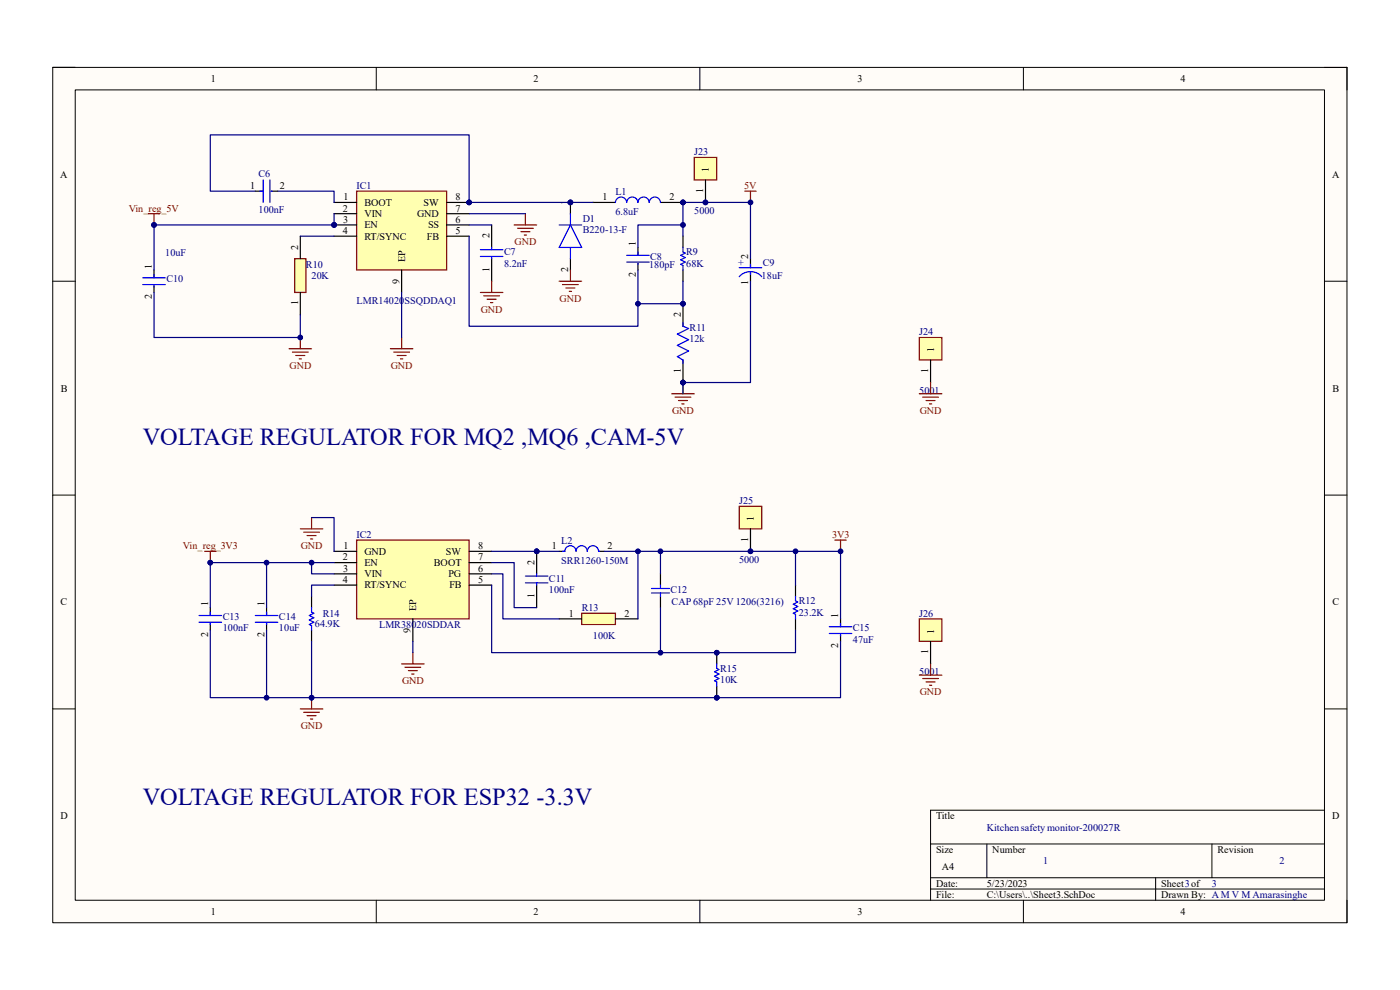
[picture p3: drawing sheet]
<svg xmlns="http://www.w3.org/2000/svg" width="297mm" height="210mm" viewBox="0 0 297 210" stroke-linecap="round" stroke-linejoin="round" font-family="sans-serif">
<path d="M11.2 14.3h274.6v181.4h-274.6z" fill-rule="evenodd" fill="#fffcf8"/>
<path d="M11.2 14.3h274.6v181.4h-274.6z" fill="none" stroke="#000" stroke-width=".21"/>
<path d="M16 19.1h265v171.9h-265z" fill-rule="evenodd" fill="#fffcf8"/>
<g fill="none" stroke="#000" stroke-width=".21">
<path d="M11.2 14.3h4.8M16 19.1h265v171.9h-265zM79.8 14.3v4.8M148.5 14.3v4.8M217.1 14.3v4.8M281 14.3h4.8v4.8M11.2 59.7h4.8M281 59.7h4.8M11.2 105h4.8M281 105h4.8M11.2 150.4h4.8M281 150.4h4.8"/>
<path d="M197.4 179h83.6M209.4 179v7.2M257.1 179v7.2M281 171.9h-83.6v19.1M79.8 191v4.7M148.5 191v4.7M197.4 186.2h83.6M197.4 188.6h83.6M217.1 191v4.7M245.2 186.2v4.8M285.8 191v4.7"/>
</g>
<circle cx="70.9" cy="47.7" r=".48" fill="#000080"/>
<circle cx="70.9" cy="47.7" r=".48" fill="none" stroke="#000080" stroke-width=".21"/>
<circle cx="99.5" cy="42.9" r=".48" fill="#000080"/>
<circle cx="99.5" cy="42.9" r=".48" fill="none" stroke="#000080" stroke-width=".21"/>
<path d="M75.6 40.6h19.2v16.7h-19.2z" fill-rule="evenodd" fill="#ffffb0"/>
<path d="M75.6 40.6h19.2v16.7h-19.2z" fill="none" stroke="#800000" stroke-width=".25"/>
<path d="M70.9 42.9h4.7M70.9 45.3h4.7M70.9 47.7h4.7" fill="none" stroke="#000" stroke-width=".25"/>
<circle cx="70.9" cy="47.7" r=".48" fill="#000080"/>
<circle cx="70.9" cy="47.7" r=".48" fill="none" stroke="#000080" stroke-width=".21"/>
<path d="M70.9 50.1h4.7M85.2 57.3v4.7M94.8 42.9h4.7" fill="none" stroke="#000" stroke-width=".25"/>
<circle cx="99.5" cy="42.9" r=".48" fill="#000080"/>
<circle cx="99.5" cy="42.9" r=".48" fill="none" stroke="#000080" stroke-width=".21"/>
<path d="M32.7 57.3v1.6M54.2 40.6h1.6M57.5 40.6h1.4M94.8 45.3h4.7M94.8 47.7h4.7M94.8 50.1h4.7M135.3 52.5v1.7M135.3 55.8v1.5M159.2 54.9v1.9M159.2 57.7v2M32.7 60.6v1.4" fill="none" stroke="#000" stroke-width=".25"/>
<g fill="none" stroke="#00f" stroke-width=".25">
<path d="M55.8 38.2v4.7M57.3 38.2v4.7M30.3 58.9h4.8M32.7 58.2v.7M55.1 40.6h.7M57.5 40.6h.2M133 54.2h4.7M133 55.6h4.7M135.3 53.5v.7M135.3 55.8v.3M156.8 58.7a3.2 3.2 0 0 1 4.8 0M156.8 56.8h4.8"/>
<path d="M159.2 56.1v.7M159.2 57.7v.5M30.3 60.4h4.8M32.7 60.6v.2"/>
</g>
<circle cx="121" cy="42.9" r=".48" fill="#000080"/>
<circle cx="121" cy="42.9" r=".48" fill="none" stroke="#000080" stroke-width=".21"/>
<path d="M121 42.9v2.4" fill="none" stroke="#000" stroke-width=".25"/>
<circle cx="121" cy="42.9" r=".48" fill="#000080"/>
<circle cx="121" cy="42.9" r=".48" fill="none" stroke="#000080" stroke-width=".21"/>
<path d="M121 54.9v2.4" fill="none" stroke="#000" stroke-width=".25"/>
<path d="M118.6 47.7h4.8M121 47.7l2.4 4.8h-4.8zM121 45.3v2.4M121 52.5v2.4" fill="none" stroke="#00f" stroke-width=".25"/>
<circle cx="144.9" cy="42.9" r=".48" fill="#000080"/>
<circle cx="144.9" cy="42.9" r=".48" fill="none" stroke="#000080" stroke-width=".21"/>
<path d="M125.8 42.9h4.8M140.1 42.9h4.8" fill="none" stroke="#000" stroke-width=".25"/>
<circle cx="144.9" cy="42.9" r=".48" fill="#000080"/>
<circle cx="144.9" cy="42.9" r=".48" fill="none" stroke="#000080" stroke-width=".21"/>
<path d="M130.6 42.9a1.19 1.19 0 0 1 1.2-1.1 1.19 1.19 0 0 1 1.2 1.1 1.19 1.19 0 0 1 1.1-1.1 1.19 1.19 0 0 1 1.2 1.1 1.19 1.19 0 0 1 1.2-1.1 1.19 1.19 0 0 1 1.2 1.1 1.2 1.2 0 0 1 1.2-1.1 1.2 1.2 0 0 1 1.2 1.1" fill="none" stroke="#00f" stroke-width=".25"/>
<circle cx="144.9" cy="81.1" r=".48" fill="#000080"/>
<circle cx="144.9" cy="81.1" r=".48" fill="none" stroke="#000080" stroke-width=".21"/>
<circle cx="144.9" cy="64.4" r=".48" fill="#000080"/>
<circle cx="144.9" cy="64.4" r=".48" fill="none" stroke="#000080" stroke-width=".21"/>
<path d="M144.9 76.4v4.7" fill="none" stroke="#000" stroke-width=".25"/>
<circle cx="144.9" cy="81.1" r=".48" fill="#000080"/>
<circle cx="144.9" cy="81.1" r=".48" fill="none" stroke="#000080" stroke-width=".21"/>
<path d="M144.9 64.4v4.8" fill="none" stroke="#000" stroke-width=".25"/>
<circle cx="144.9" cy="64.4" r=".48" fill="#000080"/>
<circle cx="144.9" cy="64.4" r=".48" fill="none" stroke="#000080" stroke-width=".21"/>
<path d="M144.9 52.5v1l.5 .2-1 .5 1 .4-1 .5 1 .5-1 .5 .5 .2v1M144.9 68.5v.7l1.2 .5-2.4 1.2 2.4 1.2-2.4 1.2 2.4 1.2-2.4 1.2 1.2 .7v.7" fill="none" stroke="#00f" stroke-width=".25"/>
<path d="M144.9 50.1v2.4M144.9 57.3v2.4" fill="none" stroke="#000" stroke-width=".25"/>
<path d="M62.5 54.9h2.4v7.1h-2.4z" fill-rule="evenodd" fill="#ffffb0"/>
<g fill="none" stroke="#800000" stroke-width=".25">
<path d="M62.5 54.9h2.4v7.1h-2.4zM104.3 59.7v2.3M118.6 59.7h4.8M121 57.3v2.4M61.3 74h4.8M62 74.7h3.4M62.8 75.4h1.9M63.5 76.1h.4M63.7 71.6v2.4M101.9 62h4.8M102.6 62.8h3.4M103.3 63.5h2"/>
<path d="M104.1 64.2h.4M119.3 60.4h3.4M120.1 61.1h1.9M120.8 61.8h.5"/>
</g>
<path d="M63.7 50.1v4.8M104.3 47.7v4.8M104.3 54.9v4.8M63.7 62v4.8" fill="none" stroke="#000" stroke-width=".25"/>
<path d="M101.9 54.4h4.8M101.9 53h4.8M104.3 52.5v.5M104.3 54.4v.5" fill="none" stroke="#00f" stroke-width=".25"/>
<circle cx="63.7" cy="71.6" r=".48" fill="#000080"/>
<circle cx="63.7" cy="71.6" r=".48" fill="none" stroke="#000080" stroke-width=".21"/>
<path d="M142.5 83.5h4.8M143.2 84.2h3.4M143.9 85h1.9M144.7 85.7h.4M144.9 81.1v2.4" fill="none" stroke="#800000" stroke-width=".25"/>
<circle cx="144.9" cy="81.1" r=".48" fill="#000080"/>
<circle cx="144.9" cy="81.1" r=".48" fill="none" stroke="#000080" stroke-width=".21"/>
<path d="M31.5 45.3h2.4M32.7 45.3v2.4M82.8 74h4.8M83.5 74.7h3.4M84.2 75.4h2M85 76.1h.4M85.2 71.6v2.4" fill="none" stroke="#800000" stroke-width=".25"/>
<circle cx="32.7" cy="47.7" r=".48" fill="#000080"/>
<circle cx="32.7" cy="47.7" r=".48" fill="none" stroke="#000080" stroke-width=".21"/>
<path d="M158 40.6h2.4M159.2 40.6v2.3" fill="none" stroke="#800000" stroke-width=".25"/>
<circle cx="159.2" cy="42.9" r=".48" fill="#000080"/>
<circle cx="159.2" cy="42.9" r=".48" fill="none" stroke="#000080" stroke-width=".21"/>
<circle cx="149.7" cy="42.9" r=".48" fill="#000080"/>
<circle cx="149.7" cy="42.9" r=".48" fill="none" stroke="#000080" stroke-width=".21"/>
<path d="M147.3 33.4h4.8v4.8h-4.8z" fill-rule="evenodd" fill="#ffffb0"/>
<path d="M147.3 33.4h4.8v4.8h-4.8z" fill="none" stroke="#800000" stroke-width=".25"/>
<path d="M149.7 38.2v4.7" fill="none" stroke="#000" stroke-width=".25"/>
<circle cx="149.7" cy="42.9" r=".48" fill="#000080"/>
<circle cx="149.7" cy="42.9" r=".48" fill="none" stroke="#000080" stroke-width=".21"/>
<path d="M195 71.6h4.8v4.8h-4.8z" fill-rule="evenodd" fill="#ffffb0"/>
<path d="M109.1 47.7h4.8M109.8 48.4h3.3M110.5 49.1h1.9M111.2 49.9h.5M111.5 45.3v2.4M195 71.6h4.8v4.8h-4.8zM195 83.5h4.8M195.7 84.3h3.4M196.5 85h1.9M197.2 85.7h.5M197.4 81.2v2.3" fill="none" stroke="#800000" stroke-width=".25"/>
<path d="M197.4 76.4v4.8" fill="none" stroke="#000" stroke-width=".25"/>
<path d="M75.6 114.6h23.9v16.7h-23.9z" fill-rule="evenodd" fill="#ffffb0"/>
<path d="M75.6 114.6h23.9v16.7h-23.9z" fill="none" stroke="#800000" stroke-width=".25"/>
<path d="M70.9 117h4.7M70.9 119.3h4.7M99.5 117h4.8M99.5 119.3h4.8M70.9 121.7h4.7M70.9 124.1h4.7M87.6 131.3v4.8M99.5 121.7h4.8M99.5 124.1h4.8" fill="none" stroke="#000" stroke-width=".25"/>
<path d="M123.4 130.1h7.2v2.4h-7.2z" fill-rule="evenodd" fill="#ffffb0"/>
<path d="M123.4 130.1h7.2v2.4h-7.2z" fill="none" stroke="#800000" stroke-width=".25"/>
<path d="M66.1 126.5v2.4M66.1 133.7v2.4M118.6 131.3h4.8M130.6 131.3h4.7M168.8 124.1v2.4M168.8 131.3v2.4" fill="none" stroke="#000" stroke-width=".25"/>
<path d="M66.1 128.9v1l.5 .2-1 .5 1 .4-1 .5 1 .5-1 .5 .5 .2v1M168.8 126.5v1l.4 .2-.9 .5 .9 .5-.9 .4 .9 .5-.9 .5 .5 .2v1" fill="none" stroke="#00f" stroke-width=".25"/>
<circle cx="152.1" cy="138.5" r=".48" fill="#000080"/>
<circle cx="152.1" cy="138.5" r=".48" fill="none" stroke="#000080" stroke-width=".21"/>
<circle cx="152.1" cy="148" r=".48" fill="#000080"/>
<circle cx="152.1" cy="148" r=".48" fill="none" stroke="#000080" stroke-width=".21"/>
<path d="M152.1 138.5v2.3" fill="none" stroke="#000" stroke-width=".25"/>
<circle cx="152.1" cy="138.5" r=".48" fill="#000080"/>
<circle cx="152.1" cy="138.5" r=".48" fill="none" stroke="#000080" stroke-width=".21"/>
<path d="M152.1 145.6v2.4" fill="none" stroke="#000" stroke-width=".25"/>
<circle cx="152.1" cy="148" r=".48" fill="#000080"/>
<circle cx="152.1" cy="148" r=".48" fill="none" stroke="#000080" stroke-width=".21"/>
<path d="M119.3 117h.5a1.19 1.19 0 0 1 1.2-1.2 1.19 1.19 0 0 1 1.2 1.2 1.19 1.19 0 0 1 1.2-1.2 1.19 1.19 0 0 1 1.2 1.2 1.19 1.19 0 0 1 1.2-1.2 1.19 1.19 0 0 1 1.2 1.2h.2M42.2 130.6h4.8M42.2 132h4.8M44.6 129.9v.7M44.6 132.2v.3M175.9 133h4.8M175.9 134.4h4.8M178.3 132.2v.8M178.3 134.6v.3M152.1 140.8v1l.4 .2-.9 .5 .9 .5-.9 .5 .9 .4-.9 .5 .5 .3v.9" fill="none" stroke="#00f" stroke-width=".25"/>
<path d="M118.6 117h1.2M127 117h1.2M44.6 128.9v1.7M44.6 132.2v1.5M178.3 131.3v1.7M178.3 134.6v1.5" fill="none" stroke="#000" stroke-width=".25"/>
<circle cx="113.9" cy="117" r=".48" fill="#000080"/>
<circle cx="113.9" cy="117" r=".48" fill="none" stroke="#000080" stroke-width=".21"/>
<path d="M113.9 117v4.7M113.9 124.1v4.8" fill="none" stroke="#000" stroke-width=".25"/>
<circle cx="113.9" cy="117" r=".48" fill="#000080"/>
<circle cx="113.9" cy="117" r=".48" fill="none" stroke="#000080" stroke-width=".21"/>
<path d="M111.5 123.6h4.7M111.5 122.2h4.7M113.9 121.7v.5M113.9 123.6v.5" fill="none" stroke="#00f" stroke-width=".25"/>
<path d="M43.4 117h2.4M44.6 117v2.3" fill="none" stroke="#800000" stroke-width=".25"/>
<circle cx="44.6" cy="119.3" r=".48" fill="#000080"/>
<circle cx="44.6" cy="119.3" r=".48" fill="none" stroke="#000080" stroke-width=".21"/>
<g fill="none" stroke="#800000" stroke-width=".25">
<path d="M63.7 112.2h4.8M64.4 112.9h3.4M65.1 113.6h2M65.9 114.3h.4M66.1 109.8v2.4M87.6 138.5v2.3M63.7 150.4h4.8M64.4 151.1h3.4M65.1 151.8h2M65.9 152.5h.4M66.1 148v2.4M85.2 140.8h4.8"/>
<path d="M85.9 141.6h3.4M86.6 142.3h1.9M87.3 143h.5"/>
</g>
<path d="M56.6 128.9v1.7M56.6 132.2v1.5" fill="none" stroke="#000" stroke-width=".25"/>
<path d="M54.2 130.6h4.7M54.2 132h4.7M56.6 129.9v.7M56.6 132.2v.3" fill="none" stroke="#00f" stroke-width=".25"/>
<circle cx="66.1" cy="148" r=".48" fill="#000080"/>
<circle cx="66.1" cy="148" r=".48" fill="none" stroke="#000080" stroke-width=".21"/>
<path d="M177.1 114.6h2.4M178.3 114.6v2.4" fill="none" stroke="#800000" stroke-width=".25"/>
<circle cx="178.3" cy="117" r=".48" fill="#000080"/>
<circle cx="178.3" cy="117" r=".48" fill="none" stroke="#000080" stroke-width=".21"/>
<circle cx="159.2" cy="117" r=".48" fill="#000080"/>
<circle cx="159.2" cy="117" r=".48" fill="none" stroke="#000080" stroke-width=".21"/>
<path d="M156.8 107.4h4.8v4.8h-4.8z" fill-rule="evenodd" fill="#ffffb0"/>
<path d="M156.8 107.4h4.8v4.8h-4.8z" fill="none" stroke="#800000" stroke-width=".25"/>
<path d="M159.2 112.2v4.8" fill="none" stroke="#000" stroke-width=".25"/>
<circle cx="159.2" cy="117" r=".48" fill="#000080"/>
<circle cx="159.2" cy="117" r=".48" fill="none" stroke="#000080" stroke-width=".21"/>
<path d="M195 131.3h4.8v4.8h-4.8z" fill-rule="evenodd" fill="#ffffb0"/>
<path d="M195 131.3h4.8v4.8h-4.8zM195 143.2h4.8M195.7 143.9h3.4M196.5 144.7h1.9M197.2 145.4h.5M197.4 140.8v2.4" fill="none" stroke="#800000" stroke-width=".25"/>
<path d="M140.1 121.7v2.4M140.1 126.5v2.4M197.4 136.1v4.7" fill="none" stroke="#000" stroke-width=".25"/>
<path d="M138.2 124.8h3.8M138.2 125.8h3.8M140.1 124.1v.7M140.1 125.8v.7" fill="none" stroke="#00f" stroke-width=".25"/>
<path d="M32.7 47.7h38.2" fill="none" stroke="#000080" stroke-width=".25"/>
<circle cx="70.9" cy="47.7" r=".48" fill="#000080"/>
<circle cx="70.9" cy="47.7" r=".48" fill="none" stroke="#000080" stroke-width=".21"/>
<circle cx="32.7" cy="47.7" r=".48" fill="#000080"/>
<circle cx="32.7" cy="47.7" r=".48" fill="none" stroke="#000080" stroke-width=".21"/>
<path d="M63.7 50.1h7.2M32.7 62v9.6h31v-4.8" fill="none" stroke="#000080" stroke-width=".25"/>
<circle cx="63.7" cy="71.6" r=".48" fill="#000080"/>
<circle cx="63.7" cy="71.6" r=".48" fill="none" stroke="#000080" stroke-width=".21"/>
<path d="M54.2 40.6h-9.6v-12h54.9v14.3M58.9 40.6h12v2.3" fill="none" stroke="#000080" stroke-width=".25"/>
<circle cx="99.5" cy="42.9" r=".48" fill="#000080"/>
<circle cx="99.5" cy="42.9" r=".48" fill="none" stroke="#000080" stroke-width=".21"/>
<path d="M99.5 42.9h21.5" fill="none" stroke="#000080" stroke-width=".25"/>
<circle cx="99.5" cy="42.9" r=".48" fill="#000080"/>
<circle cx="99.5" cy="42.9" r=".48" fill="none" stroke="#000080" stroke-width=".21"/>
<circle cx="121" cy="42.9" r=".48" fill="#000080"/>
<circle cx="121" cy="42.9" r=".48" fill="none" stroke="#000080" stroke-width=".21"/>
<path d="M99.5 47.7h4.8M121 42.9h4.8" fill="none" stroke="#000080" stroke-width=".25"/>
<circle cx="121" cy="42.9" r=".48" fill="#000080"/>
<circle cx="121" cy="42.9" r=".48" fill="none" stroke="#000080" stroke-width=".21"/>
<path d="M144.9 42.9v7.2" fill="none" stroke="#000080" stroke-width=".25"/>
<circle cx="144.9" cy="42.9" r=".48" fill="#000080"/>
<circle cx="144.9" cy="42.9" r=".48" fill="none" stroke="#000080" stroke-width=".21"/>
<circle cx="144.9" cy="47.7" r=".48" fill="#000080"/>
<circle cx="144.9" cy="47.7" r=".48" fill="none" stroke="#000080" stroke-width=".21"/>
<path d="M144.9 81.1v2.4" fill="none" stroke="#000080" stroke-width=".25"/>
<circle cx="144.9" cy="81.1" r=".48" fill="#000080"/>
<circle cx="144.9" cy="81.1" r=".48" fill="none" stroke="#000080" stroke-width=".21"/>
<path d="M144.9 47.7h-9.6v4.8" fill="none" stroke="#000080" stroke-width=".25"/>
<circle cx="144.9" cy="47.7" r=".48" fill="#000080"/>
<circle cx="144.9" cy="47.7" r=".48" fill="none" stroke="#000080" stroke-width=".21"/>
<path d="M144.9 42.9h14.3v12" fill="none" stroke="#000080" stroke-width=".25"/>
<circle cx="144.9" cy="42.9" r=".48" fill="#000080"/>
<circle cx="144.9" cy="42.9" r=".48" fill="none" stroke="#000080" stroke-width=".21"/>
<circle cx="149.7" cy="42.9" r=".48" fill="#000080"/>
<circle cx="149.7" cy="42.9" r=".48" fill="none" stroke="#000080" stroke-width=".21"/>
<circle cx="159.2" cy="42.9" r=".48" fill="#000080"/>
<circle cx="159.2" cy="42.9" r=".48" fill="none" stroke="#000080" stroke-width=".21"/>
<path d="M159.2 59.7v21.4h-14.3" fill="none" stroke="#000080" stroke-width=".25"/>
<circle cx="144.9" cy="81.1" r=".48" fill="#000080"/>
<circle cx="144.9" cy="81.1" r=".48" fill="none" stroke="#000080" stroke-width=".21"/>
<path d="M99.5 45.3h12M44.6 133.7v14.3h21.5v-11.9M70.9 124.1h-4.8v2.4" fill="none" stroke="#000080" stroke-width=".25"/>
<circle cx="56.5" cy="148" r=".48" fill="#000080"/>
<circle cx="56.5" cy="148" r=".48" fill="none" stroke="#000080" stroke-width=".21"/>
<circle cx="66.1" cy="148" r=".48" fill="#000080"/>
<circle cx="66.1" cy="148" r=".48" fill="none" stroke="#000080" stroke-width=".21"/>
<path d="M104.3 119.3h4.8v9.6h4.8M104.3 117h9.6" fill="none" stroke="#000080" stroke-width=".25"/>
<circle cx="113.9" cy="117" r=".48" fill="#000080"/>
<circle cx="113.9" cy="117" r=".48" fill="none" stroke="#000080" stroke-width=".21"/>
<path d="M113.9 117h4.7" fill="none" stroke="#000080" stroke-width=".25"/>
<circle cx="113.9" cy="117" r=".48" fill="#000080"/>
<circle cx="113.9" cy="117" r=".48" fill="none" stroke="#000080" stroke-width=".21"/>
<path d="M128.2 117h11.9v4.7" fill="none" stroke="#000080" stroke-width=".25"/>
<circle cx="135.3" cy="117" r=".48" fill="#000080"/>
<circle cx="135.3" cy="117" r=".48" fill="none" stroke="#000080" stroke-width=".21"/>
<circle cx="140.1" cy="117" r=".48" fill="#000080"/>
<circle cx="140.1" cy="117" r=".48" fill="none" stroke="#000080" stroke-width=".21"/>
<path d="M104.3 124.1v14.4h35.8v-9.6" fill="none" stroke="#000080" stroke-width=".25"/>
<circle cx="140.1" cy="138.5" r=".48" fill="#000080"/>
<circle cx="140.1" cy="138.5" r=".48" fill="none" stroke="#000080" stroke-width=".21"/>
<path d="M140.1 117h28.7v7.1" fill="none" stroke="#000080" stroke-width=".25"/>
<circle cx="140.1" cy="117" r=".48" fill="#000080"/>
<circle cx="140.1" cy="117" r=".48" fill="none" stroke="#000080" stroke-width=".21"/>
<circle cx="159.2" cy="117" r=".48" fill="#000080"/>
<circle cx="159.2" cy="117" r=".48" fill="none" stroke="#000080" stroke-width=".21"/>
<circle cx="168.8" cy="117" r=".48" fill="#000080"/>
<circle cx="168.8" cy="117" r=".48" fill="none" stroke="#000080" stroke-width=".21"/>
<path d="M135.3 117v14.3M104.3 121.7h2.4v9.6h11.9" fill="none" stroke="#000080" stroke-width=".25"/>
<circle cx="135.3" cy="117" r=".48" fill="#000080"/>
<circle cx="135.3" cy="117" r=".48" fill="none" stroke="#000080" stroke-width=".21"/>
<path d="M66.1 119.3h4.8" fill="none" stroke="#000080" stroke-width=".25"/>
<circle cx="66.1" cy="119.3" r=".48" fill="#000080"/>
<circle cx="66.1" cy="119.3" r=".48" fill="none" stroke="#000080" stroke-width=".21"/>
<path d="M44.6 119.3h21.5v2.4h4.8M66.1 109.8h4.8v7.2" fill="none" stroke="#000080" stroke-width=".25"/>
<circle cx="44.6" cy="119.3" r=".48" fill="#000080"/>
<circle cx="44.6" cy="119.3" r=".48" fill="none" stroke="#000080" stroke-width=".21"/>
<circle cx="56.5" cy="119.3" r=".48" fill="#000080"/>
<circle cx="56.5" cy="119.3" r=".48" fill="none" stroke="#000080" stroke-width=".21"/>
<circle cx="66.1" cy="119.3" r=".48" fill="#000080"/>
<circle cx="66.1" cy="119.3" r=".48" fill="none" stroke="#000080" stroke-width=".21"/>
<path d="M56.6 133.7v14.3" fill="none" stroke="#000080" stroke-width=".25"/>
<circle cx="56.5" cy="148" r=".48" fill="#000080"/>
<circle cx="56.5" cy="148" r=".48" fill="none" stroke="#000080" stroke-width=".21"/>
<path d="M66.1 148h86" fill="none" stroke="#000080" stroke-width=".25"/>
<circle cx="152.1" cy="148" r=".48" fill="#000080"/>
<circle cx="152.1" cy="148" r=".48" fill="none" stroke="#000080" stroke-width=".21"/>
<circle cx="66.1" cy="148" r=".48" fill="#000080"/>
<circle cx="66.1" cy="148" r=".48" fill="none" stroke="#000080" stroke-width=".21"/>
<path d="M56.6 119.3v9.6" fill="none" stroke="#000080" stroke-width=".25"/>
<circle cx="56.5" cy="119.3" r=".48" fill="#000080"/>
<circle cx="56.5" cy="119.3" r=".48" fill="none" stroke="#000080" stroke-width=".21"/>
<path d="M44.6 119.3v9.6" fill="none" stroke="#000080" stroke-width=".25"/>
<circle cx="44.6" cy="119.3" r=".48" fill="#000080"/>
<circle cx="44.6" cy="119.3" r=".48" fill="none" stroke="#000080" stroke-width=".21"/>
<path d="M178.3 136.1v11.9h-26.2" fill="none" stroke="#000080" stroke-width=".25"/>
<circle cx="152.1" cy="148" r=".48" fill="#000080"/>
<circle cx="152.1" cy="148" r=".48" fill="none" stroke="#000080" stroke-width=".21"/>
<path d="M168.8 117h9.5v14.3" fill="none" stroke="#000080" stroke-width=".25"/>
<circle cx="168.8" cy="117" r=".48" fill="#000080"/>
<circle cx="168.8" cy="117" r=".48" fill="none" stroke="#000080" stroke-width=".21"/>
<circle cx="178.3" cy="117" r=".48" fill="#000080"/>
<circle cx="178.3" cy="117" r=".48" fill="none" stroke="#000080" stroke-width=".21"/>
<path d="M168.8 133.7v4.8h-28.7" fill="none" stroke="#000080" stroke-width=".25"/>
<circle cx="140.1" cy="138.5" r=".48" fill="#000080"/>
<circle cx="140.1" cy="138.5" r=".48" fill="none" stroke="#000080" stroke-width=".21"/>
<circle cx="152.1" cy="138.5" r=".48" fill="#000080"/>
<circle cx="152.1" cy="138.5" r=".48" fill="none" stroke="#000080" stroke-width=".21"/>
<path d="M32.7 47.7v9.6M87.6 136.1v2.4" fill="none" stroke="#000080" stroke-width=".25"/>
<circle cx="32.7" cy="47.7" r=".48" fill="#000080"/>
<circle cx="32.7" cy="47.7" r=".48" fill="none" stroke="#000080" stroke-width=".21"/>
<path d="M70.9 45.3v2.4" fill="none" stroke="#000080" stroke-width=".25"/>
<circle cx="70.9" cy="47.7" r=".48" fill="#000080"/>
<circle cx="70.9" cy="47.7" r=".48" fill="none" stroke="#000080" stroke-width=".21"/>
<path d="M99.5 50.1v19.1h35.8v-4.8h9.6v-4.7M85.2 62v9.6" fill="none" stroke="#000080" stroke-width=".25"/>
<circle cx="135.3" cy="64.4" r=".48" fill="#000080"/>
<circle cx="135.3" cy="64.4" r=".48" fill="none" stroke="#000080" stroke-width=".21"/>
<circle cx="144.9" cy="64.4" r=".48" fill="#000080"/>
<circle cx="144.9" cy="64.4" r=".48" fill="none" stroke="#000080" stroke-width=".21"/>
<path d="M135.3 57.3v7.1" fill="none" stroke="#000080" stroke-width=".25"/>
<circle cx="135.3" cy="64.4" r=".48" fill="#000080"/>
<circle cx="135.3" cy="64.4" r=".48" fill="none" stroke="#000080" stroke-width=".21"/>
<g font-size="5.2" fill="#000080">
<text x="30.3" y="94.4">VOLTAGE REGULATOR FOR MQ2 ,MQ6 ,CAM-5V</text>
<text x="30.3" y="170.8">VOLTAGE REGULATOR FOR ESP32 -3.3V</text>
</g>
<g font-size="2.2">
<text x="44.7" y="17.4">1</text>
<text x="113.2" y="17.4">2</text>
<text x="181.9" y="17.4">3</text>
<text x="250.4" y="17.4">4</text>
<text x="12.8" y="37.7">A</text>
<text x="53.1" y="40.1">1</text>
<text x="59.4" y="40.1">2</text>
<text x="149.2" y="40.9" transform="rotate(-90 149.2 40.9)">1</text>
<text x="150.4" y="36.5" transform="rotate(-90 150.4 36.5)">1</text>
<text x="282.6" y="37.7">A</text>
<text x="72.7" y="44.9">2</text>
<text x="72.8" y="47.2">3</text>
<text x="72.9" y="42.5">1</text>
<text x="77.3" y="43.7">BOOT</text>
<text x="77.3" y="46.1">VIN</text>
<text x="88.5" y="46.1">GND</text>
<text x="89.9" y="43.7">SW</text>
<text x="96.6" y="42.5">8</text>
<text x="96.6" y="44.9">7</text>
<text x="96.6" y="47.2">6</text>
<text x="120.6" y="43.4" transform="rotate(-90 120.6 43.4)">1</text>
<text x="127.8" y="42.5">1</text>
<text x="142" y="42.5">2</text>
<text x="63.2" y="53" transform="rotate(-90 63.2 53)">2</text>
<text x="72.7" y="49.7">4</text>
<text x="77.3" y="48.4">EN</text>
<text x="77.3" y="50.8">RT/SYNC</text>
<text x="90.6" y="50.8">FB</text>
<text x="90.8" y="48.4">SS</text>
<text x="96.6" y="49.7">5</text>
<text x="103.8" y="50.6" transform="rotate(-90 103.8 50.6)">2</text>
<text x="134.9" y="52.2" transform="rotate(-90 134.9 52.2)">1</text>
<text x="32.2" y="57" transform="rotate(-90 32.2 57)">1</text>
<text x="85.9" y="55.6" transform="rotate(-90 85.9 55.6)">EP</text>
<text x="103.8" y="57.6" transform="rotate(-90 103.8 57.6)">1</text>
<text x="120.6" y="57.8" transform="rotate(-90 120.6 57.8)">2</text>
<text x="134.9" y="58.7" transform="rotate(-90 134.9 58.7)">2</text>
<text x="158.7" y="54.9" transform="rotate(-90 158.7 54.9)">2</text>
<text x="32.2" y="63.5" transform="rotate(-90 32.2 63.5)">2</text>
<text x="63.2" y="64.8" transform="rotate(-90 63.2 64.8)">1</text>
<text x="84.7" y="60.2" transform="rotate(-90 84.7 60.2)">9</text>
<text x="158.7" y="60.5" transform="rotate(-90 158.7 60.5)">1</text>
<text x="144.4" y="67.3" transform="rotate(-90 144.4 67.3)">2</text>
<text x="198.2" y="74.7" transform="rotate(-90 198.2 74.7)">1</text>
<text x="12.9" y="83.1">B</text>
<text x="144.4" y="79.1" transform="rotate(-90 144.4 79.1)">1</text>
<text x="196.9" y="79.1" transform="rotate(-90 196.9 79.1)">1</text>
<text x="282.7" y="83.1">B</text>
<text x="159.9" y="110.5" transform="rotate(-90 159.9 110.5)">1</text>
<text x="72.7" y="118.9">2</text>
<text x="72.9" y="116.5">1</text>
<text x="77.3" y="117.7">GND</text>
<text x="94.6" y="117.7">SW</text>
<text x="101.4" y="116.5">8</text>
<text x="101.4" y="118.9">7</text>
<text x="113.4" y="119.8" transform="rotate(-90 113.4 119.8)">2</text>
<text x="117.1" y="116.5">1</text>
<text x="128.9" y="116.5">2</text>
<text x="158.7" y="114.9" transform="rotate(-90 158.7 114.9)">1</text>
<text x="72.7" y="123.7">4</text>
<text x="72.8" y="121.3">3</text>
<text x="77.3" y="120.1">EN</text>
<text x="77.3" y="122.5">VIN</text>
<text x="77.3" y="124.8">RT/SYNC</text>
<text x="92" y="120.1">BOOT</text>
<text x="95.1" y="122.5">PG</text>
<text x="95.3" y="124.8">FB</text>
<text x="101.4" y="121.3">6</text>
<text x="101.4" y="123.7">5</text>
<text x="12.9" y="128.4">C</text>
<text x="44.2" y="128.6" transform="rotate(-90 44.2 128.6)">1</text>
<text x="56.1" y="128.6" transform="rotate(-90 56.1 128.6)">1</text>
<text x="88.3" y="129.6" transform="rotate(-90 88.3 129.6)">EP</text>
<text x="113.4" y="126.8" transform="rotate(-90 113.4 126.8)">1</text>
<text x="120.6" y="130.8">1</text>
<text x="132.5" y="130.8">2</text>
<text x="177.8" y="131.1" transform="rotate(-90 177.8 131.1)">1</text>
<text x="282.7" y="128.4">C</text>
<text x="44.2" y="135.1" transform="rotate(-90 44.2 135.1)">2</text>
<text x="56.1" y="135.1" transform="rotate(-90 56.1 135.1)">2</text>
<text x="87.1" y="134.2" transform="rotate(-90 87.1 134.2)">9</text>
<text x="177.8" y="137.5" transform="rotate(-90 177.8 137.5)">2</text>
<text x="198.2" y="134.4" transform="rotate(-90 198.2 134.4)">1</text>
<text x="196.9" y="138.8" transform="rotate(-90 196.9 138.8)">1</text>
<text x="12.8" y="173.8">D</text>
<text x="198.6" y="173.8">Title</text>
<text x="282.6" y="173.8">D</text>
<text x="198.6" y="181">Size</text>
<text x="199.8" y="184.5">A4</text>
<text x="210.5" y="181">Number</text>
<text x="258.3" y="181">Revision</text>
<text x="198.6" y="188.1">Date:</text>
<text x="198.6" y="190.5">File:</text>
<text x="209.3" y="190.5">C:\Users\..\Sheet3.SchDoc</text>
<text x="209.3" y="188.1">5/23/2023</text>
<text x="246.3" y="190.5">Drawn By: A M V M Amarasinghe</text>
<text x="246.3" y="188.1">Sheet3of</text>
<text x="44.7" y="194.1">1</text>
<text x="113.2" y="194.1">2</text>
<text x="181.9" y="194.1">3</text>
<text x="250.4" y="194.1">4</text>
</g>
<g font-size="2.2" fill="#000080">
<text x="147.3" y="32.9">J23</text>
<text x="54.9" y="37.5">C6</text>
<text x="75.6" y="40.1">IC1</text>
<text x="130.6" y="41.3">L1</text>
<text x="54.9" y="45.1">100nF</text>
<text x="123.6" y="47">D1</text>
<text x="130.6" y="45.6">6.8uF</text>
<text x="147.3" y="45.3">5000</text>
<text x="123.6" y="49.4">B220-13-F</text>
<text x="35.1" y="54.4">10uF</text>
<text x="35.3" y="59.9">C10</text>
<text x="64.9" y="56.8">R10</text>
<text x="66.1" y="59.2">20K</text>
<text x="106.9" y="54.2">C7</text>
<text x="106.9" y="56.6">8.2nF</text>
<text x="137.7" y="56.8">180pF</text>
<text x="138" y="55.1">C8</text>
<text x="145.6" y="54.2">R9</text>
<text x="145.6" y="56.6">68K</text>
<text x="156.6" y="56.3">+</text>
<text x="161.6" y="59.2">18uF</text>
<text x="161.8" y="56.3">C9</text>
<text x="75.6" y="64.4">LMR14020SSQDDAQ1</text>
<text x="146.3" y="70.2">R11</text>
<text x="195" y="71.1">J24</text>
<text x="146.3" y="72.6">12k</text>
<text x="195" y="83.5">5001</text>
<text x="156.8" y="106.9">J25</text>
<text x="75.6" y="114.1">IC2</text>
<text x="119.1" y="115.3">L2</text>
<text x="119.1" y="119.6">SRR1260-150M</text>
<text x="156.8" y="119.4">5000</text>
<text x="116.5" y="123.4">C11</text>
<text x="116.5" y="125.8">100nF</text>
<text x="142.2" y="125.8">C12</text>
<text x="47.2" y="131.5">C13</text>
<text x="59.2" y="131.5">C14</text>
<text x="68.5" y="130.8">R14</text>
<text x="123.4" y="129.6">R13</text>
<text x="142.5" y="128.4">CAP 68pF 25V 1206(3216)</text>
<text x="169.5" y="128.2">R12</text>
<text x="169.5" y="130.6">23.2K</text>
<text x="195" y="130.8">J26</text>
<text x="47.2" y="133.9">100nF</text>
<text x="59.2" y="133.9">10uF</text>
<text x="66.8" y="133">64.9K</text>
<text x="80.4" y="133.2">LMR38020SDDAR</text>
<text x="125.8" y="135.6">100K</text>
<text x="180.9" y="133.9">C15</text>
<text x="180.9" y="136.3">47uF</text>
<text x="152.8" y="142.5">R15</text>
<text x="195" y="143.3">5001</text>
<text x="152.8" y="144.9">10K</text>
<text x="209.3" y="176.2">Kitchen safety monitor-200027R</text>
<text x="221.3" y="183.3">1</text>
<text x="271.4" y="183.3">2</text>
<text x="257.1" y="188.1">3</text>
</g>
<g font-size="2.2" fill="#800000">
<text x="157.9" y="40.1">5V</text>
<text x="27.3" y="44.9">Vin_reg_5V</text>
<text x="109.2" y="52">GND</text>
<text x="118.7" y="64">GND</text>
<text x="102" y="66.3">GND</text>
<text x="61.4" y="78.3">GND</text>
<text x="82.9" y="78.3">GND</text>
<text x="142.6" y="87.8">GND</text>
<text x="195.1" y="87.8">GND</text>
<text x="38.8" y="116.5">Vin_reg_3V3</text>
<text x="63.8" y="116.5">GND</text>
<text x="176.5" y="114.1">3V3</text>
<text x="85.3" y="145.2">GND</text>
<text x="195.1" y="147.5">GND</text>
<text x="63.8" y="154.7">GND</text>
</g>
</svg>
